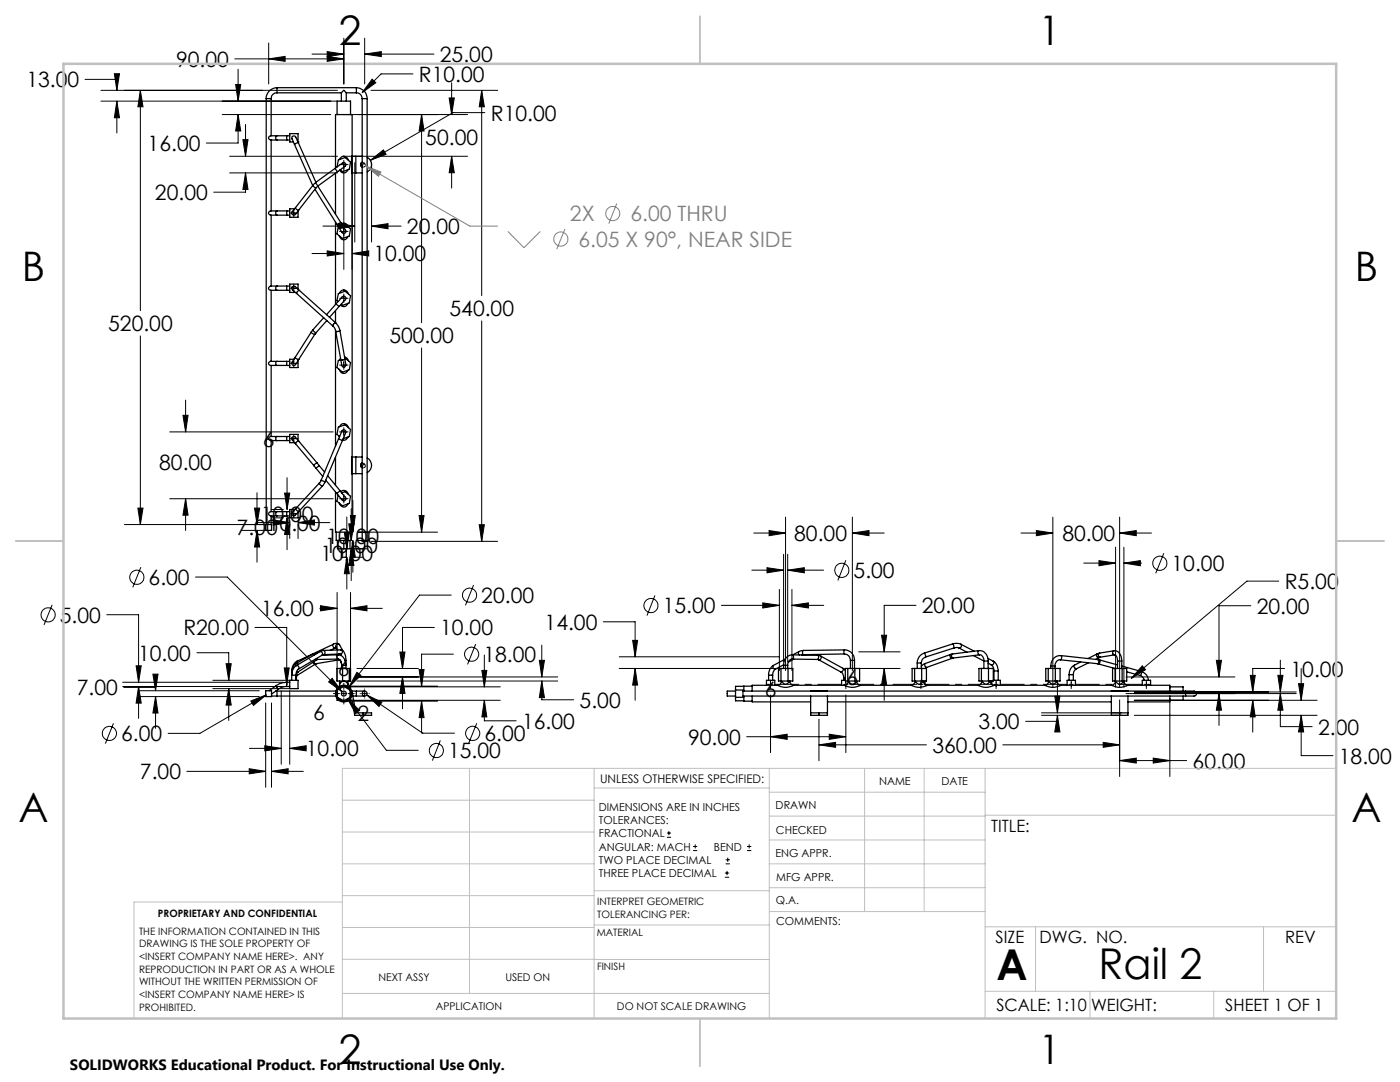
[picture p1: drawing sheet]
<svg xmlns="http://www.w3.org/2000/svg" width="279mm" height="216mm" viewBox="0 0 279 216" stroke-linecap="round" stroke-linejoin="round" font-family="sans-serif">
<g fill="none" stroke="#000" stroke-width=".25">
<path d="M53.1 19.7h1M53.1 19.7v85M54.1 19.7v7.4M55.3 18.5a1.14 1.14 0 0 0-1.2 1.2M55.3 17.5a2.16 2.16 0 0 0-2.2 2.2M55.3 17.5v1M55.3 17.5h15.8M55.3 18.5h12.8M68.1 18.5l.1-.1a.37 .37 0 0 1 .4-.3 .37 .37 0 0 1 .3 .2l.2 .2M68.1 18.5v1.7M69.1 18.5h2M69.1 18.5v1.7"/>
<path d="M71.1 18.5a1.14 1.14 0 0 1 1.2 1.2M71.1 17.5a2.21 2.21 0 0 1 2.2 2.2M71.1 17.5v1M72.3 19.7v88.3h1v-88.3M72.3 19.7h1M54.1 27.9v14.2M55.3 27.9h1.9M55.3 27.1h1.9M55.3 27.1h-1.3a.42 .42 0 0 0-.4 .4 .42 .42 0 0 0 .4 .4h1.3M55.3 27.1a.49 .49 0 0 0 0 .8M57.2 27.1v.8M57.2 27.1h.6"/>
<path d="M57.2 27.9h.6M58.3 27.7a.44 .44 0 0 1 .3-.6 .44 .44 0 0 1 .5 .5l.4 .9M58.3 27.7l.5 1.1M58.6 28.3h-.8v-1.6h1.7v1.6M58.8 28.8l3.6 8.2M59.5 28.3h.1M59.5 28.5h-.3l-.4 .3M59.5 28.5l3.5 7.9M62.5 36.9h-.1a.62 .62 0 0 0 .7 .5M62.5 36.9l-3.5 4.5M62.9 37.8l4.4 7.1M63 36.4l-.5 .5"/>
<path d="M63 36.4l.5 .7M63.1 37.4l-3.5 4.5M63.4 37.1l4.6 7.3M63.5 37.1l-.4 .3M66.9 33.6l1-.8a.67 .67 0 0 1 1.1-.1 .98 .98 0 0 1-.8 1l-.8 .6M66.9 33.6l.5 .7M66.9 33.6l-3.9 2.8M67 34.6v8.1M67.3 22.9h-.3v10.6M67.3 22.9h2.7M67.3 22.9v-2.7h2.7v2.7M67.3 33.3l.2-1.4 1.4-.5 1.1 .9-.3 1.5-1.3 .5-.5-.4"/>
<path d="M67.4 34.3l-3.9 2.8M67.7 31.8a.95 .95 0 0 1 1-.6 .95 .95 0 0 1 .9 .8M69.5 33.9a.87 .87 0 0 1-.8 .6 .87 .87 0 0 1-.9-.6M70 22.9h.3v83.3h-3.3v-8.1M71 31.2v3.3M72.3 31.2h-2.1v3.3h2.1M72.3 32.4l-.3 .4v.3l.3 .2M73.3 31.4a1.63 1.63 0 0 1 0 2.9M54 57.1a.41 .41 0 0 0-.4 .4 .41 .41 0 0 0 .4 .4h1.3M54 57.1h1.3M54.1 42.9v14.2M54.1 57.9v14.2"/>
<path d="M55.3 42.9h1.9M55.3 42.1h1.9M55.3 57.9h1.9M55.3 57.1h1.9M55.3 42.1h-1.3a.42 .42 0 0 0-.4 .4 .42 .42 0 0 0 .4 .4h1.3M55.3 42.1a.49 .49 0 0 0 0 .8M55.3 57.1a.49 .49 0 0 0 0 .8M57.2 42.1v.8M57.2 57.1v.8M57.2 42.1h.6M57.2 42.9h.6M57.2 57.1h.6"/>
<path d="M57.2 57.9h.6M58.8 41.7h-1v1.7h1.7v-1.3M59 41.4l-.5 .6a.49 .49 0 0 0-.1 .9 .49 .49 0 0 0 .8-.4l.4-.6M59 41.4a.56 .56 0 0 0 .6 .5M59.2 58.6l7.2 6.5M59.5 57.7v-1h-1.7v1.6h1.1M59.8 58l-.6-.6a.49 .49 0 0 0-.9-.2 .49 .49 0 0 0 .3 .8l.6 .6M59.8 58l-.5 .2-.1 .4M59.8 58l7.2 6.4M67 44.3v16.4M67.7 47a.92 .92 0 0 0 .8 .8 .92 .92 0 0 0 1-.6M67.7 58.5a.95 .95 0 0 1 1-.6 .95 .95 0 0 1 .9 .8"/>
<path d="M68 44.4l.7 1.1a.56 .56 0 0 1 .3 .6 .56 .56 0 0 1-.6 .5l-1.1-1.7M68 44.4l-.7 .5M68.2 44.7a.93 .93 0 0 1 1.4 .6M68.3 44.9l.6-.1 1.1 .9-.3 1.4-1.3 .5-1.2-.9 .3-1.5M54.1 72.9v14.2M55.3 72.9h1.9M55.3 72.1h1.9M55.3 72.1h-1.3a.41 .41 0 0 0-.4 .4 .41 .41 0 0 0 .4 .4h1.3M55.3 72.1a.46 .46 0 0 0 0 .8M57.2 72.1v.8M57.2 72.1h.6M57.2 72.9h.6"/>
<path d="M58.7 71.7h-.9v1.6h1.7v-1.3M58.9 71.3l-.4 .7a.46 .46 0 0 0-.2 .7 .46 .46 0 0 0 .7 0l.6-1M58.9 71.3l.2 .2 .5 .2M62.1 66.3l.2 .2 .5 .2M62.1 66.3l-3.2 5M62.4 65.9l-.3 .4M62.4 65.9l.6 .5M62.8 66.7l-3.2 5M63 66.4l-.2 .3M64.6 63.4l-2.2 2.5M65.2 64l-2.2 2.4M66.4 65.1l.4 .4 .2 .6"/>
<path d="M67 62v2.4M67 65.9v23.2M67 64.4l.6 .8 .2 .7M67 64.4l-.3 .2-.3 .5M67 66.1l1 5.7M67.1 60.6l.8-.9a.66 .66 0 0 1 1.1-.4 1.2 1.2 0 0 1-.6 1.1l-.7 .7M67.1 60.6l.6 .5M67.1 60.6l-1.9 2.2M67.5 60.2l-.3-.2 .3-1.4 1.4-.5 1.1 .9-.3 1.4-1.3 .5-.3-.2M67.7 73.7a.92 .92 0 0 0 .8 .8 .92 .92 0 0 0 1-.6M67.7 61.1l-1.9 2.2M67.8 65.9l-.4 .2h-.4"/>
<path d="M67.8 65.9l1 5.7M67.9 71.5l-.2 .3M68.8 71.2l.5 .3 .3 .5M68.8 71.4l1.2 1-.3 1.4-1.3 .5-1.2-1 .3-1.4 .5-.1M68.8 71.6l.2 .9a.48 .48 0 0 1-.3 .8 .48 .48 0 0 1-.5-.7l-.2-.8M68.8 71.6l-.4 .2h-.4M69.5 60.5a.84 .84 0 0 1-.7 .7 .84 .84 0 0 1-.8-.3M54.1 87.9v14.2M55.3 87.9h1.9M55.3 87.1h1.9M55.3 87.1h-1.3a.41 .41 0 0 0-.4 .4 .41 .41 0 0 0 .4 .4h1.3M55.3 87.1a.46 .46 0 0 0 0 .8"/>
<path d="M57.2 87.1v.8M57.2 87.1h.6M57.2 87.9h.6M59 88.5l3.7 4.5M59.5 87.8v-1.1h-1.7v1.6h1M59.6 88l-.5-.5a.46 .46 0 0 0-.7-.3 .46 .46 0 0 0 .1 .8l.5 .5M59.6 88l-.5 .3-.1 .2M59.6 88l3.7 4.4M62.7 93l.4 .5M63.1 93.5l1.3 1.6M63.3 92.4l.4 .5M63.3 92.4a.59 .59 0 0 0-.6 .6"/>
<path d="M63.7 92.9l-.6 .6M63.7 92.9l1.1 1.3M63.7 96.4a.66 .66 0 0 0 .7 .5M63.7 96.4l-4.6 5.1M64.1 95.8l-.4 .6M64.1 95.8l.8 .3M64.4 96.9l-4.7 5.1M64.9 96.1l-.5 .8M65 95.8l2.2 2.7M65.4 94.9l2.5 3M67 91.2v5.6M67.6 87.6l.3-.9a.91 .91 0 0 1 .9-.9 .65 .65 0 0 1 0 1l-.5 1.1"/>
<path d="M67.6 87.6l.7 .3M67.6 87.6l-3.5 8.2M67.7 87v.2M67.7 85.2a.95 .95 0 0 1 1-.7 .95 .95 0 0 1 .9 .8M67.8 87.1l-.6-.4 .3-1.5 1.4-.4 1.1 .9-.3 1.4-1.2 .5M67.9 97.9l.7 .9a.54 .54 0 0 1 .4 .7 .54 .54 0 0 1-.6 .4l-1.2-1.4M67.9 97.9l-.7 .6M68 98.1a.93 .93 0 0 1 1.6 .6M68.2 98.4l.7-.3 1.1 .9-.3 1.4-1.3 .5-1.2-.9 .3-1.2M68.3 87.9l-3.4 8.2M69.5 87.2l-.5 .6h-.6M71 91.2v3.3"/>
<path d="M72.3 91.2h-2.1v3.3h2.1M72.3 92.4l-.3 .3v.4l.3 .2M73.3 91.4a1.66 1.66 0 0 1 0 2.9M53 104.7h1.2v1.1h-1.2zM54.1 102.9v1.8M55.3 102.9h1.9M55.3 102.1h1.9M55.3 102.1h-1.3a.42 .42 0 0 0-.4 .4 .42 .42 0 0 0 .4 .4h1.3M55.3 102.1a.49 .49 0 0 0 0 .8M57.2 102.1v.8M57.2 102.1h.6M57.2 102.9h.6"/>
<path d="M58.8 101.7h-1v1.6h1.7v-1.1M59.1 101.5l-.6 .5a.46 .46 0 0 0-.1 .8 .46 .46 0 0 0 .7-.2l.6-.6M59.1 101.5a.6 .6 0 0 0 .6 .5M67.1 106.2v1.6h3v-1.6M67.3 107.8v1.7h2.6v-1.7M67.7 100.3a.92 .92 0 0 0 .8 .9 .92 .92 0 0 0 1-.7M68.1 109.5v1.7h1v-1.7M68.6 107.8v1.7M53 137.8h1.2v1.2h-1.2zM54.2 138.9h1.1M55 137.9h12M55 136.9l.5 .6"/>
<path d="M55 136.9l-1.3 .9M55.3 137.9v1M55.3 138.9h11.7M55.5 137.5l-1.3 1M57.2 137l-1.1 .2-.6 .3M57.2 136.1a3.9 3.9 0 0 0-2.2 .8M57.2 136.1v.9M57.2 136.1h.6M57.2 137h.6M57.8 135.7h1.7v1.7h-1.7zM58.2 133.9h.1M58.2 133.9v1.8"/>
<path d="M59.1 132.4a2.43 2.43 0 0 0-.9 2M59.1 134.7v1l.3-1M59.1 132.4l.4 .2M59.1 132.8a1.93 1.93 0 0 0-.8 1.9h.8M59.1 132.8a.42 .42 0 0 1 .5 .2 .42 .42 0 0 1-.1 .5M59.2 134l.3 .1M59.3 131.9a2.2 2.2 0 0 0-1.1 2M59.3 131.9l-.1 .5M59.4 134.7l-.3 .1M59.5 134.1l-.3 .5-.1 .7M59.5 133.5l-.3 .4-.1 .8M62.3 130.6l.4 .1"/>
<path d="M62.3 130.6l-3.2 1.8M62.5 132.2l.3 .3 .3-.1M62.7 130.5l-.4 .1M62.7 130.5l.2 .1M62.7 132v.3l.4 .1M62.9 131.6l.3 .1M63.1 132.4h.1M63.1 132.4l-3.7 2.3M63.1 131.4l.3 .2M63.2 131.7l-3.7 2.4M63.2 130.4l-.5 .1M63.4 131.6l-.2 .1"/>
<path d="M63.9 130a.43 .43 0 0 1 .4 .2 .43 .43 0 0 1 0 .5M63.9 130l-4.8 2.8M64.3 130.7l-4.8 2.8M64.5 129.8l-.6 .2M64.5 129.8a.43 .43 0 0 1 .4 .4 .43 .43 0 0 1-.4 .4M64.5 130.6l-.2 .1M66.5 128.6a.88 .88 0 0 1 1.3 .1M66.5 128.6a.46 .46 0 0 0 .4 .7M66.5 128.6l-7.2 3.3M66.9 129.3l-1 .5M67.1 129.2l-.2 .1M67.2 133.4h2.8v2.5h-2.8z"/>
<path d="M67.3 139.4v.3h.3M67.3 130.7h.1M67.3 137.7l1.3-.8 1.2 .8v1.4l-1.2 .7-1.3-.7zM67.4 131.5l.3 .2M67.5 130.6l.1 .1M67.5 130.6l-.2 .1M67.5 130.7a1.85 1.85 0 0 1 1.5 2.1h-.8M67.5 130.7a.44 .44 0 0 0-.3 .4 .44 .44 0 0 0 .4 .4M67.5 130.7h-3.2M67.6 131.5a.99 .99 0 0 1 .6 1.3M67.6 131.5l-4.2 .1M67.6 137.1h-.3v.3"/>
<path d="M67.7 130.5l-.2 .1M67.7 131.7l.4 .5 .1 .7M67.7 131.7l-4.6 .7M67.8 136.5l-.2 .6M67.8 136.5a.88 .88 0 0 1 .8-.6 .88 .88 0 0 1 .9 .6M67.8 128.7a.4 .4 0 0 0-.6-.2 .4 .4 0 0 0-.1 .6l.3 .6M67.8 135.9v.6M67.8 128.7l.6 1.1M67.8 130.5l.2 .3v-.1M67.9 130.5l.2 .3M67.9 129.7a1.63 1.63 0 0 1 1.1 1.9v.2M67.9 129.7a.41 .41 0 0 1 .4 .4 .41 .41 0 0 1-.3 .4l-3.5 .1"/>
<path d="M67.9 129.7l-3.4 .1M68.2 132.8v.6M68.4 133.4v2.5M68.9 131.8h.1M69 131.8v1.6M69.3 139.9l1-.2 .5 3h1.7M69.5 136.5l.2 .6M69.5 135.9v.6M69.6 137.1h.4v.3M69.7 137.2h.1M69.7 133.4v2.5M70.2 137.9l.8 4.3h1.5"/>
<path d="M70.2 137.9h.9M70.4 138.9h.7M71.1 137.9h1.7M71.1 138.9h1.7M71.1 137.9v1M146.8 137.9h-1.7v1h1.7M146.8 139.1h1.6M146.8 137.7h1.6M148.4 138.9v1h1.7M148.4 136.9h-1.6v2.9h1.6M150.1 138.9v1.2h11.7M150.1 136.9h-1.7v1"/>
<path d="M153 136.7v-1h1.6v1M153.4 134.7h.8M153.4 134.7v1M154.2 134.7v1M154.3 132.8a2.14 2.14 0 0 0-.9 1.9M154.3 132.8a.47 .47 0 0 0 0 .5 .47 .47 0 0 0 .5 .2M154.8 133.5l-.5 .6-.1 .6M155.1 136.7a.84 .84 0 0 0 .9-.8 .86 .86 0 0 0 .8 .6 .86 .86 0 0 0 .8-.6l.3 .7 .6 .1M155.4 133.4h2.8v2.5h-2.8zM155.9 133.4v2.5M156.4 132.8h.8M156.4 132.8v.6"/>
<path d="M156.4 132.6l-1.6 .9M156.7 131.5l-2.4 1.3M157.2 132.8v.6M157.3 133.4v2.5M158.1 131.5a1.07 1.07 0 0 0-.9 1.3M158.1 131.5l5 .1M158.1 130.7a1.89 1.89 0 0 0-1.7 2.1M158.1 130.7a.47 .47 0 0 1 .3 .4 .47 .47 0 0 1-.3 .4M158.1 130.7h5M158.4 131.5l-1.1 .6M158.5 136.7a3.5 3.5 0 0 1-3.3 0h-5.1v1.2M158.5 136.7h10"/>
<path d="M159.4 130l-.1 .4 .3 .3M159.4 130l-1.2 .7M160.3 129.8l-.9 .2M160.3 129.8a.65 .65 0 0 0 0 .8M160.3 130.6l-.4 .1M161.8 138.9v3.8h1.6M161.8 137.9h3.3M163.1 131.6l.3 .1M163.1 130.7l.7 .2M163.1 130.7a.48 .48 0 0 1 0 .9M163.4 131.7l4.4 2.4M163.8 130.9a.46 .46 0 0 1 0 .5 .46 .46 0 0 1-.4 .3"/>
<path d="M163.8 130.9l4.4 2.4M165.1 138.9v3.8h-1.7M167.8 134.1l.4 .3 .2 .9M168.2 133.3l.5 .5M168.2 133.3a.47 .47 0 0 1-.4 .8M168.4 135.3h.3M168.4 135.3v.4M168.5 136.7a.9 .9 0 0 0 .8-.8 .86 .86 0 0 0 .8 .6 .86 .86 0 0 0 .9-.6l.3 .7 .5 .1M168.5 136.7a3.5 3.5 0 0 0 3.3 0M168.5 130.5h.1M168.6 130.5a1.27 1.27 0 0 1 1.1 1.3M168.6 129.7a1.97 1.97 0 0 1 1.9 2.1"/>
<path d="M168.6 129.7l-.2 .2 .1 .6M168.6 129.7l-8.3 .1M168.6 130.5l-8.3 .1M168.7 135.7h-.7v1M168.7 133.4h2.9v2.5h-2.9zM169.2 133.4v2.5M169.7 131.8h.8M169.7 131.8v1.6M170.5 131.8v1.6M170.6 133.4v2.5M171.8 136.7h10M181.8 136.7a.9 .9 0 0 0 .8-.8 .86 .86 0 0 0 .9 .6 .86 .86 0 0 0 .8-.6l.2 .5 .6 .3"/>
<path d="M181.8 136.7a3.5 3.5 0 0 0 3.3 0M182 133.4h2.9v2.5h-2.9zM182.5 133.4v2.5M183.1 132.3h.8M183.1 132.3v1.1M183.9 132.3v1.1M183.9 133.4v2.5M184.5 130.3a2 2 0 0 0-1.4 2M184.5 130.3l.2 .8M184.6 135.9v.7M184.6 132.4l-.7 .6M184.6 132.4a.51 .51 0 0 0 .3 .8"/>
<path d="M184.7 131.1l-.5 .4-.3 .8M184.9 133.2l-.3 .2M185.1 136.7h10M189.7 130.6a.52 .52 0 0 0 .3 .8M189.7 130.6l-5.1 1.8M190 131.4l-5.1 1.8M190.1 130.5l-.4 .1M190.1 130.5a.45 .45 0 0 0-.2 .4 .45 .45 0 0 0 .3 .4M190.1 128.5l1-.1 .7 .2M190.1 128.5l.3 .8M190.1 128.5l-5.6 1.8M190.2 131.3l-.2 .1"/>
<path d="M190.4 129.3l.6-.1 .4 .1M190.4 129.3l-5.7 1.8M191.4 129.3l1.6 .8M191.8 128.6a.45 .45 0 0 1 0 .5 .45 .45 0 0 1-.4 .2M191.8 128.6l2.6 1.3M194.3 130.8l2.1 1.1M195.1 136.7a.9 .9 0 0 0 .9-.8 .86 .86 0 0 0 .8 .6 .86 .86 0 0 0 .8-.6l.2 .5 .3 .3h.4M195.1 136.7a3.5 3.5 0 0 0 3.4 0M195.4 129.8a1.88 1.88 0 0 1 1.8 2.1M195.4 129.8a.48 .48 0 0 0-.2 .5 .48 .48 0 0 0 .3 .4M195.4 133.4h2.8v2.5h-2.8zM195.4 129.8l-5.3 .7"/>
<path d="M195.5 130.7a.99 .99 0 0 1 .9 1.2M195.5 130.7l-5.3 .6M195.9 133.4v2.5M196.4 131.9h.8M196.4 131.9v1.5M197.2 131.4l1 .5M197.2 131.9v1.5M197.2 132.3l.6 .4M197.3 133.4v2.5M197.8 132.7a1.33 1.33 0 0 1 .6 1.2M197.9 135.9v.7M198.2 131.9a2.17 2.17 0 0 1 1 2"/>
<path d="M198.2 131.9a.44 .44 0 0 1 .1 .6 .44 .44 0 0 1-.5 .2M198.2 135.7h1.4v1M198.4 133.9h.8M198.4 133.9v1.8M198.5 136.7h10M199.2 133.9v1.8M208.5 136.7a3.5 3.5 0 0 0 3.3 0M208.7 133.4h2.9v2.5h-2.9zM209.2 133.4v2.5M209.3 135.9a.84 .84 0 0 1-.8 .8M209.3 135.9a.86 .86 0 0 0 .8 .6 .86 .86 0 0 0 .9-.6l.1 .5 .3 .3h.4M209.7 132.9h.8"/>
<path d="M209.7 132.9v.5M210.5 132.9v.5M210.6 133.4v2.5M211.6 131.7a1.09 1.09 0 0 0-1.1 1.2M211.6 131.7l7.4 .7M211.7 130.8a1.96 1.96 0 0 0-2 2.1M211.7 130.8a.53 .53 0 0 1-.1 .9M211.7 130.8l7.4 .8M211.8 136.7h10M213 136.7v-1h1.6v1M213.4 134.6h.8M213.4 134.6v1.1"/>
<path d="M214.2 134.6v1.1M214.5 132.7a2.02 2.02 0 0 0-1.1 1.9M214.5 132.7a.46 .46 0 0 0 .3 .8M214.8 133.5l-.4 .3-.2 .8M215.7 132.1l-1.2 .6M217.2 132.3l-2.4 1.2M218.9 130.5a.52 .52 0 0 0 .4 .8M218.9 130.5l-1.8 .9M219 132.4l.3 .1M219.1 131.6l.4 .1M219.1 131.6a.48 .48 0 0 1-.1 .8M219.3 132.5l3.2 .9v2.5"/>
<path d="M219.3 131.3l-.6 .3M219.5 130.3l-.6 .2M219.5 130.3a.43 .43 0 0 0-.3 .5 .43 .43 0 0 0 .4 .3M219.5 131.7l.1 .2-.1 .4-.2 .2M219.5 131.7l3.5 1M219.6 131.1l-.3 .2M221.8 136.7a.9 .9 0 0 0 .8-.8 .86 .86 0 0 0 .9 .6 .86 .86 0 0 0 .8-.6 .83 .83 0 0 0 .8 .8M221.8 138.9v3.8h1.6M221.8 136.7a3.5 3.5 0 0 0 3.3 0h8.4v.4M221.8 137.9h3.3M222 133.4h2.9v2.5h-2.9zM222.3 129.9a1.69 1.69 0 0 1 1.6 2"/>
<path d="M222.3 129.9a.42 .42 0 0 0-.3 .4 .42 .42 0 0 0 .5 .4M222.3 129.9l-2.8 .4M222.5 130.7a1.1 1.1 0 0 1 .5 1.2M222.5 130.7l-2.9 .4M223 131.9h.9M223 131.9v1.5M223.9 131.9v1.5M223.9 132.9l3.9 1.1M223.9 133.4v2.5M224.9 134.1l2.6 .7M225.1 138.9v3.8h-1.7M227.5 134.8l.7 .5 .2 .4"/>
<path d="M227.8 134a1.96 1.96 0 0 1 1.4 1.7M227.8 134a.66 .66 0 0 1-.3 .8M228 136.7v-1h1.6v1M233.5 139.7v.4h-8.4M233.5 138.9v.8M233.5 137.1v.8M233.5 137.1h2.6v.8M236.1 138.9v.8h-2.6M236.6 137.9h1.2a.59 .59 0 0 1 .8 .1 .59 .59 0 0 1-.1 .8l-1.9 .1M236.6 137.9h-88.3v1h88.3M236.6 137.9v1M72.5 142.2h1.7v.5h-1.7"/>
<path d="M72.5 142.2v.5M161.8 142.2h1.6M163.4 142.2h1.7M163.4 142.2v.5M165.1 140.1h56.7M221.8 142.2h1.6M223.4 142.2h1.7M223.4 142.2v.5"/>
<circle cx="68.6" cy="138.4" r="1.5"/>
<circle cx="68.6" cy="138.4" r="1.67"/>
<circle cx="68.6" cy="138.4" r=".49"/>
<circle cx="72.8" cy="138.4" r=".49"/>
</g>
<g fill="none" stroke="#000" stroke-width=".2">
<path d="M17 15.8h6.3v2.2M20.1 18h47.2M22.8 14.7h1l-.5 3.3zM28 18l.5 3.3h-1zM28 18v44M46.8 11.7h21.8M47 16.9h1l-.5 3.3zM47.5 13.8v6.4M53.6 11.7l3.3-.4v.9zM53.6 8.6v8.2M62.3 10.8h6.3M65.3 11.3l3.3 .4-3.3 .5z"/>
<path d="M65.3 10.3l3.3 .5-3.3 .5zM68.6 7.6v9.2M72.8 10.8l3.3-.5v1zM72.8 7.6v9.2M72.8 10.8h13.8M74 18h25.3M74.3 15.8l.7 .7-2.7 2zM82.4 14.7h-6.3l-3.8 3.8M89.6 19.5h1.1l-.6 3.4zM90.1 16.5v6.4M96.1 18l.6 3.3h-1.1zM96.1 18v41"/>
<path d="M20.1 20.2h47.2M23.3 20.2l.5 3.3h-1zM23.3 20.2v6.3M44.3 22.9h21.7M45.8 31.2h21.5M45.8 34.5h21.5M47.5 22.9l.5 3.2h-1zM47.5 22.9v5.6h-6.3M48.5 27.9h1l-.5 3.3zM49 34.5l.5 3.3h-1zM49 34.5v3.8h-6.3M49 24.8v6.4"/>
<path d="M67.8 32.8h1.7M68.4 22.9h24.9M68.4 31.2h24.9M68.6 32v21.8M70.3 32.5v21.3M70.8 32.5v15.8M72.5 32.3l-.4 .2-.1 .3M73 32.8l-.3 .5h-.2M73.9 32l2.6-2.1 .5 .9zM74.2 32.5v15.8M84.1 22.9l.5 3.2h-1zM84.1 22.9v41.5"/>
<path d="M90.1 31.2l.6 3.3h-1.1zM90.1 31.2v6.3M96.8 22.5h-6.4l-16.5 9.5M57.8 57.5h1.7M57.8 42.5h1.7M58.6 41.7v1.7M58.6 56.7v1.6M62.3 50.6h6.3M64.5 45.1h6.3M65.3 50.1l3.3 .5-3.3 .5zM67.5 44.6l3.3 .5-3.3 .5zM67.8 59.5h1.7"/>
<path d="M67.8 46.2h1.7M68.6 58.7v1.7M70.3 50.6l3.3-.5v1zM70.3 50.6h3M74.2 45.1l3.2-.5v1zM74.2 45.1h5.8M28 67v37.7M37 79.8v6.4M57.8 72.5h1.7M58.6 71.7v1.6M67.8 72.8h1.7M68.6 72v1.7"/>
<path d="M84.1 69.4v36.8M96.1 64v44M33.9 99.5h32.6M33.9 86.2h32.6M36.5 82.9h1l-.5 3.3zM37 99.5l.5 3.3h-1zM37 99.5v6.4M51.3 98.3v6.4M56.8 98.4h1l-.5 3.3zM57.3 95.3v6.4M57.8 87.5h1.7M58.6 86.7v1.6"/>
<path d="M67.8 99.5h1.7M67.8 86.2h1.7M68.6 85.3v1.7M68.6 98.7v1.7M70.4 99.8v6.4M72.5 92.4l-.4 .1-.1 .4M73 92.9l-.3 .4h-.2M24.8 104.7h28.1M27.5 101.4h1l-.5 3.3zM28.1 113.2l-1.6 4M39 115.1h6.4l22.9 22.9M48.1 105.8h4.8"/>
<path d="M50.8 101.4h1l-.5 3.3zM51.3 105.8l.5 3.3h-1zM51.3 105.8v6.4M51.5 104.3h6.3M54.1 101.7h2.5M54.1 103.3h2.5M54.5 103.8l3.3 .5-3.3 .5zM57.3 103.3l.5 3.3h-1zM57.3 103.3v6.4M57.8 102.5h1.7M57.8 104.6v2.9M58.6 101.7v1.7"/>
<path d="M59.5 104.3l3.3-.5v1zM59.5 104.6v2.9M59.5 104.3h6.3M67.3 118.2v17.6M68.7 106.2h1l-.5 3.3zM69.2 111.2l.5 3.3h-1zM69.2 103.2v6.3M69.2 111.2v6.3M69.6 104.5h1l-.5 3.3zM69.9 102.9h1l-.5 3.3zM70 118.2v17.6M70.1 109.5l.5 3.3h-1z"/>
<path d="M70.1 101.5v6.3M70.1 109.5v6.4M70.4 109.5h2.9M70.4 111.2h2M70.4 107.8l.5 3.4h-1zM70.4 107.8v6.4M71.1 107.8h2.5M71.4 106.2h15.9M74 108h25.3M83.6 102.9h1l-.5 3.3zM90.1 118.7h-6.4l-14.1 18.4M94.5 116.7l-1.6 4.1"/>
<path d="M95.6 104.7h1.1l-.6 3.3zM130.7 118.8l-1.6 4M150 113.8h6.4M150.4 106.4h6.4M153.1 113.3l3.3 .5-3.3 .5zM153.5 105.9l3.3 .5-3.3 .5zM155.5 117.6v16.2M156.4 110.6v21.5M156.8 103.2v30.6M157.2 113.8l3.3-.5v1zM157.2 110.6v21.5M157.2 113.8h7.2"/>
<path d="M158 117.6v16.2M168.8 111.8l-1.6 4M170.1 106.4l3.3-.5v1zM170.1 106.4h6.4M170.1 103.2v30.6M203.8 106.4h6.3M206.8 105.9l3.3 .5-3.3 .5zM210.1 103.2v33.9M216.3 112.4h6.3M219.3 111.9l3.3 .5-3.3 .5zM222.6 109.2v27.9M223.4 106.4l3.4-.5v1z"/>
<path d="M223.4 103.2v33.9M223.4 106.4h6.4M224.3 112.4l3.3-.5v1zM224.3 109.2v27.9M224.3 112.4h3.5M232.3 110.4l-1.7 4M255.2 116h-6.4l-23 19.4M10.4 120.7l-1.6 4M21.3 122.7h6.4v13.4M24.5 137h32.1M24.5 136.1h32.1M24.7 137.2h6.3v.6"/>
<path d="M27.2 132.9h1l-.5 3.2zM27.7 137l.5 3.3h-1zM27.7 137v6.3M27.9 139h23.9M27.9 137.8h23.9M30.5 134.5h1l-.5 3.3zM31 139l.5 3.3h-1zM31 139v6.3M39.3 130.2h6.3v5.5M42.5 137.4h15.7M42.5 135.7h15.7M45.1 132.4h1l-.5 3.3z"/>
<path d="M45.6 137.4l.5 3.3h-1zM45.6 137.4v6.4M50.1 139.9l3.1-1.3-2.6 2.2zM50.9 125.2h6.3v11.4M53.2 138.6l-13.3 7.7h-6.4M56.1 137.8v14.7M56.7 133.3h1l-.5 3.3zM57.8 137.8v14.7M63.8 121.4h3.5M64 120.9l3.3 .5-3.3 .5zM65.6 136.1l.7-.7 2 2.6zM66.5 138.4h1.3"/>
<path d="M68.2 138.4h.8M68.5 139.7h31.3M68.5 137.1h31.3M68.6 136.3v1.2M68.6 138v.8M68.6 139.2v1.3M69.4 139.4l2.4 2.3-.9 .6zM69.4 139.4l7.7 10.3h6.4M69.5 138.4h1.2M69.9 139.9h17.4M69.9 136.9h17.4M70 121.4l3.2-.5v1z"/>
<path d="M70 121.4h6.3M71.2 134.2l.8 .6-2.4 2.3zM71.2 135.1h40.1M71.2 133.4h12.3M71.2 135.9h40.1M71.9 138.4h.1M72.4 138.4h.8M72.8 137.5h.1M72.8 138v.8M72.8 139.2v.1M73.2 138.7l3 1.4-.6 .9zM73.2 138.7l11.1 7.6h6.4"/>
<path d="M73.6 138.4h.1M79.8 130.1h1l-.5 3.3zM80.3 135.1l.5 3.3h-1zM80.3 135.1v6.3M83.6 133.6h1l-.5 3.3zM84.1 139.9l.5 3.3h-1zM84.1 139.9v6.4M86.7 125.2h-6.4v8.2M90.5 130.5h-6.4v6.4M94.9 128.5l-1.6 4.1M96.2 133.8h1l-.5 3.3zM96.7 139.7l.5 3.4h-1z"/>
<path d="M96.7 139.7v4.1h6.3M96.7 130.7v6.4M107.6 131.8h1.1l-.6 3.3zM108.1 135.9l.6 3.3h-1.1zM108.1 135.9v3.7h6.4M108.1 128.7v6.4M120.4 124.1h6.4v7M123.6 133.4h31.9M123.6 131.1h31.9M126.3 127.8h.9l-.4 3.3zM126.8 133.4l.4 3.3h-.9zM126.8 133.4v6.3"/>
<path d="M144 120.8h11.5M152.2 120.3l3.3 .5-3.3 .5zM153 136.6h1.2M153.8 138.7v11.5M153.8 135.7v1.7M158 120.8l3.3-.5v1zM158 120.8h6.4M168.4 136.6h.8M168.8 135.7v1.7M168.8 138.7v11.5M171.4 133.4h8.2M171.4 130.1h8.2"/>
<path d="M175.9 126.8h1.1l-.5 3.3zM176.5 133.4l.5 3.3h-1.1zM176.5 133.4v6.3M182.8 120.8h-6.3v9.3M183.4 136.6h.8M183.8 135.7v1.7M198.4 136.6h.8M198.8 135.7v1.7M210.5 138.9h1l-.5 3.3zM211 135.9v6.3M213.4 136.6h.8M213.8 135.7v1.7"/>
<path d="M223.4 139.7v15.2M224.7 138.4h34M224.7 135.1h21.8M226.4 139.7h36.5M226.4 138.1h32.3M228 132.9l.6 .7-2.8 1.8zM228.4 136.6h1.2M228.8 135.7v1.7M233.5 139.7v15.2M242.7 131.8h1.1l-.5 3.3zM243.3 138.4l.5 3.3h-1.1zM243.3 138.4v6.3"/>
<path d="M249.5 134.8h1l-.5 3.3zM249.6 120.9h-6.3v14.2M250 139.7l.5 3.4h-1zM250 139.7v6.4M255 134.8h1l-.5 3.3zM255.5 138.4l.5 3.3h-1zM255.5 138.4v6.6h6.4M255.5 131.7v6.4M256.4 133.4h-6.4v4.7M259.2 136.4h1l-.5 3.3zM259.7 133.4v6.3M22.6 144.3l-1.6 4.1"/>
<path d="M37.3 153.9h15.7M49.7 153.4l3.3 .5-3.3 .5zM49.8 149.3h6.3M52.8 148.8l3.3 .5-3.3 .5zM53 140.3v16.8M54.2 153.9l3.3-.5v1zM54.2 140.3v16.8M54.2 153.9h6.3M57.8 149.3l3.3-.5v1zM57.8 149.3h2.1M87.9 147.7l-1.6 4.1M95.1 144.3l-1.6 4"/>
<path d="M149 147h19.8M153.8 147l3.3-.5v1zM163.4 148.6l3.4-.5v1zM163.4 143.5v8.3M163.4 148.6h21.5M165.5 146.5l3.3 .5-3.3 .5zM200.1 148.6h23.3M207.9 142.2h15.9M207.9 142.7h15.9M211 142.7l.5 3.4h-1zM211 142.7v1.2h-6.3M220.2 148.1l3.2 .5-3.2 .5z"/>
<path d="M223.4 151.8l3.4-.5v1zM223.4 151.8h13.4M226.4 142.7h36.5M230.2 151.3l3.3 .5-3.3 .5zM259.7 142.7l.5 3.4h-1zM259.7 142.7v8.1h6.3M133.1 167.1h.8M133.1 166.2h.8M133.5 165.8v.9M138.3 169.7h.8M138.3 168.9h.8M138.7 168.5v.8"/>
<path d="M144.7 175h.8M144.7 174.2h.8M144.8 172.4h.9M144.8 171.6h.9M145.1 173.8v.8M145.2 171.1v.9M149.1 169.7h.8M149.1 168.9h.8M149.5 168.5v.8"/>
<circle cx="27.3" cy="115.2" r="1.41"/>
<circle cx="93.7" cy="118.8" r="1.4"/>
<circle cx="168" cy="113.8" r="1.41"/>
<circle cx="231.5" cy="112.4" r="1.41"/>
<circle cx="9.6" cy="122.7" r="1.41"/>
<circle cx="94.1" cy="130.5" r="1.41"/>
<circle cx="129.9" cy="120.8" r="1.4"/>
<circle cx="21.8" cy="146.3" r="1.41"/>
<circle cx="87.1" cy="149.8" r="1.41"/>
<circle cx="94.3" cy="146.3" r="1.41"/>
</g>
<g fill="none" stroke="#808080" stroke-width=".2">
<path d="M72.9 33.1l3.1 1.2-.5 .9zM72.9 33.1l20.9 12h5.5M101.4 46.2l3.2 3.2 3.2-3.2M112.7 45.7l-1.6 4M123.1 40.6l-1.6 4"/>
<circle cx="111.9" cy="47.7" r="1.41"/>
<circle cx="122.3" cy="42.6" r="1.42"/>
</g>
<path d="M154.7 136.6h13.3M169.7 136.6h13.3M184.7 136.6h13.3M199.7 136.6h13.3M214.7 136.6h13.3" fill="none" stroke="#000" stroke-width=".2" stroke-dasharray="15.2 1.3 1.3 1.3" stroke-dashoffset="10.5"/>
<g fill="none" stroke="#c0c0c0" stroke-width=".2">
<path d="M68.3 159.7h50.3M93.7 153.3v44.9M118.6 153.3v49.9M118.6 157.2h34.9M153.5 153.3v49.9M153.5 158.1h43.1M172.5 153.3v28.6M184.4 153.3v28.6M196.6 153.3v49.9M266.7 153.3h-198.4v49.9M68.3 178.7h50.3M68.3 172.4h50.3"/>
<path d="M68.3 166h50.3M68.3 180h-41.6v23.2M118.6 177.7h35M153.5 167.6h43.1M153.5 162.8h43.1M153.5 172.4h43.1M153.5 177.1h43.1M196.6 162.7h70.1M68.3 198.2h85.2M68.3 191.4l85.2 .1M68.3 185.1h50.3M118.6 184.6h35"/>
<path d="M153.6 181.9h43M196.6 197.8h70.1M196.6 184.9h70.1M206.7 184.9v12.9M217.5 197.8v5.4M242.2 197.8v5.4M252.2 184.9v12.9"/>
</g>
<path d="M139.7 3.2v9.5M3.1 107.9h9.6M266.7 107.9h9.5M139.7 203.2v9.6" fill="none" stroke="#c0c0c0" stroke-width=".25"/>
<path d="M12.7 12.7h254v190.5h-254z" fill="none" stroke="#c0c0c0" stroke-width=".5"/>
<g fill="#000">
<path d="M72 32.8l.1 .4 .4 .1v-.5zM72.5 32.3v.5h.5l-.3-.4zM72 92.9l.1 .3 .4 .1v-.4zM72.5 92.4v.5h.5l-.3-.5z"/>
<path d="M71.2 134.2l-1.6 2.9 2.4-2.3zM84.1 139.9l.5 3.3h-1zM83.6 133.6h1l-.5 3.3zM69.4 139.4l1.5 2.9 .9-.6zM96.7 139.7l.5 3.4h-1zM96.2 133.8h1l-.5 3.3zM70 121.4l3.2-.5v1zM64 120.9l3.3 .5-3.3 .5zM80.3 135.1l.5 3.3h-1zM79.8 130.1h1l-.5 3.3zM107.6 131.8h1.1l-.6 3.3zM108.1 135.9l.6 3.3h-1.1zM45.6 137.4l.5 3.3h-1zM45.1 132.4h1l-.5 3.3zM73.2 138.7l2.4 2.3 .6-.9zM50.1 139.9l.5 .9 2.6-2.2zM52.8 148.8l3.3 .5-3.3 .5zM57.8 149.3l3.3-.5v1zM56.7 133.3l.5 3.3 .5-3.3zM27.7 137l.5 3.3h-1zM27.2 132.9h1l-.5 3.2zM49.7 153.4l3.3 .5-3.3 .5zM54.2 153.9l3.3-.5v1zM31 139l.5 3.3h-1zM30.5 134.5h1l-.5 3.3zM66.3 135.4l-.7 .7 2.7 1.9zM224.3 112.4l3.3-.5v1zM219.3 111.9l3.3 .5-3.3 .5zM230.2 151.3l3.3 .5-3.3 .5zM223.4 151.8l3.4-.5v1zM243.3 138.4l.5 3.3h-1.1zM242.7 131.8h1.1l-.5 3.3zM223.4 106.4l3.4-.5v1zM206.8 105.9l3.3 .5-3.3 .5zM228 132.9l-2.2 2.5 2.8-1.8zM250 139.7l.5 3.4h-1zM249.5 134.8h1l-.5 3.3zM255.5 138.4l.5 3.3h-1zM255 134.8h1l-.5 3.3zM210.5 138.9h1l-.5 3.3zM211 142.7l.5 3.4h-1zM259.2 136.4h1l-.5 3.3zM259.7 142.7l.5 3.4h-1zM220.2 148.1l3.2 .5-3.2 .5zM163.4 148.6l3.4-.5v1zM152.2 120.3l3.3 .5-3.3 .5zM158 120.8l3.3-.5v1zM153.5 105.9l3.3 .5-3.3 .5zM170.1 106.4l3.3-.5v1zM153.1 113.3l3.3 .5-3.3 .5zM157.2 113.8l3.3-.5v1zM126.8 133.4l.4 3.3h-.9zM126.3 127.8h.9l-.4 3.3zM176.5 133.4l.5 3.3h-1.1zM175.9 126.8h1.1l-.5 3.3zM153.8 147l3.3-.5v1zM165.5 146.5l3.3 .5-3.3 .5zM84.1 22.9l.5 3.2h-1zM83.6 102.9h1l-.5 3.3zM69.9 102.9h1l-.5 3.3zM70.4 107.8l.5 3.4h-1zM69.6 104.5h1l-.5 3.3zM70.1 109.5l.5 3.3h-1zM47.5 22.9l.5 3.2h-1zM47 16.9h1l-.5 3.3zM90.1 31.2l.6 3.3h-1.1zM89.6 19.5h1.1l-.6 3.4zM70.3 50.6l3.3-.5v1zM65.3 50.1l3.3 .5-3.3 .5zM74.2 45.1l3.2-.5v1zM67.5 44.6l3.3 .5-3.3 .5zM48.5 27.9h1l-.5 3.3zM49 34.5l.5 3.3h-1zM73.9 32l3.1-1.2-.5-.9zM36.5 82.9h1l-.5 3.3zM37 99.5l.5 3.3h-1zM54.5 103.8l3.3 .5-3.3 .5zM59.5 104.3l3.3-.5v1zM56.8 98.4h1l-.5 3.3zM57.3 103.3l.5 3.3h-1zM96.1 18l.6 3.3h-1.1zM95.6 104.7h1.1l-.6 3.3zM28 18l.5 3.3h-1zM27.5 101.4h1l-.5 3.3zM65.3 11.3l3.3 .4-3.3 .5zM53.6 11.7l3.3-.4v.9zM65.3 10.3l3.3 .5-3.3 .5zM72.8 10.8l3.3-.5v1zM23.3 20.2l.5 3.3h-1zM22.8 14.7h1l-.5 3.3zM74.3 15.8l-2 2.7 2.7-2zM50.8 101.4h1l-.5 3.3zM51.3 105.8l.5 3.3h-1zM68.7 106.2h1l-.5 3.3zM69.2 111.2l.5 3.3h-1z"/>
</g>
<path d="M72.9 33.1l3.1 1.2-.5 .9z" fill="#808080"/>
<g font-size="8.5">
<text x="198.9" y="195.5">A</text>
<text x="219.2" y="195.4">Rail 2</text>
</g>
<g font-size="8.1">
<text x="67.6" y="8.9">2</text>
<text x="207.3" y="8.9">1</text>
<text x="4.4" y="56.2">B</text>
<text x="270.4" y="56.2">B</text>
<text x="3.7" y="164.1">A</text>
<text x="269.7" y="164.1">A</text>
<text x="67.6" y="212.4">2</text>
<text x="207.3" y="212.4">1</text>
</g>
<g font-size="4.2">
<text x="5.3" y="17.4">13.00</text>
<text x="35.2" y="13.3">90.00</text>
<text x="83.6" y="16.3">R10.00</text>
<text x="87.8" y="12.4">25.00</text>
<text x="84.9" y="29">50.00</text>
<text x="98" y="24.1">R10.00</text>
<text x="29.5" y="30.1">16.00</text>
<text x="30.9" y="39.9">20.00</text>
<text x="81.2" y="46.7">20.00</text>
<text x="74.5" y="52.2">10.00</text>
<text x="89.7" y="63.1">540.00</text>
<text x="21.6" y="66.1">520.00</text>
<text x="77.7" y="68.5">500.00</text>
<text x="52.5" y="89.1">6</text>
<text x="31.8" y="93.7">80.00</text>
<text x="47.2" y="106.8">7.00</text>
<text x="52" y="104.1">10.00</text>
<text x="53.5" y="105.9">10.00</text>
<text x="158.5" y="108">80.00</text>
<text x="212" y="108">80.00</text>
<text x="64" y="111.9">10.00</text>
<text x="64.9" y="110.3">10.00</text>
<text x="65.2" y="108.6">10.00</text>
<text x="233.8" y="113.9">10.00</text>
<text x="29.7" y="116.7">6.00</text>
<text x="170.4" y="115.3">5.00</text>
<text x="256.4" y="117.6">R5.00</text>
<text x="11.9" y="124.2">5.00</text>
<text x="52.1" y="123">16.00</text>
<text x="96.1" y="120.3">20.00</text>
<text x="108.7" y="125.7">14.00</text>
<text x="132.3" y="122.4">15.00</text>
<text x="184" y="122.4">20.00</text>
<text x="250.8" y="122.4">20.00</text>
<text x="27.6" y="131.8">10.00</text>
<text x="36.6" y="126.8">R20.00</text>
<text x="87.9" y="126.8">10.00</text>
<text x="67.4" y="135">6</text>
<text x="96.5" y="132.1">18.00</text>
<text x="169" y="136.7">6</text>
<text x="257.6" y="135">10.00</text>
<text x="15.3" y="138.7">7.00</text>
<text x="62.5" y="143.7">6</text>
<text x="71.3" y="143.8">2</text>
<text x="115.7" y="141.2">5.00</text>
<text x="152.6" y="139">6</text>
<text x="24.2" y="147.9">6.00</text>
<text x="96.7" y="147.9">6.00</text>
<text x="104.2" y="145.4">16.00</text>
<text x="137.3" y="148.6">90.00</text>
<text x="195.3" y="145.5">3.00</text>
<text x="263.1" y="146.6">2.00</text>
<text x="27.9" y="155.5">7.00</text>
<text x="61" y="150.9">10.00</text>
<text x="89.4" y="151.3">15.00</text>
<text x="186.1" y="150.2">360.00</text>
<text x="238" y="153.4">60.00</text>
<text x="267.2" y="152.4">18.00</text>
</g>
<g font-size="4.2" fill="#808080">
<text x="113.7" y="44.1">2X</text>
<text x="125.8" y="44.1">6.00 THRU</text>
<text x="115.4" y="49.2">6.05 X 90°, NEAR SIDE</text>
</g>
<g font-size="3.4">
<text x="197.8" y="166">TITLE:</text>
<text x="198.7" y="188.1">SIZE</text>
<text x="207.5" y="188.1">DWG. NO.</text>
<text x="256.5" y="188.2">REV</text>
<text x="198.8" y="201.7">SCALE: 1:10</text>
<text x="217.7" y="201.8">WEIGHT:</text>
<text x="244.5" y="201.7">SHEET 1 OF 1</text>
</g>
<text font-size="3" x="14" y="213.5">SOLIDWORKS Educational Product. For Instructional Use Only.</text>
<text font-size="2.4" x="119.8" y="156.2">UNLESS OTHERWISE SPECIFIED:</text>
<g font-size="2.2">
<text x="119.5" y="161.8">DIMENSIONS ARE IN INCHES</text>
<text x="154.8" y="161.4">DRAWN</text>
<text x="175.4" y="156.6">NAME</text>
<text x="187.9" y="156.7">DATE</text>
<text x="119.5" y="164.4">TOLERANCES:</text>
<text x="119.5" y="167.1">FRACTIONAL</text>
<text x="154.9" y="166.3">CHECKED</text>
<text x="119.5" y="169.7">ANGULAR: MACH</text>
<text x="119.5" y="172.4">TWO PLACE DECIMAL</text>
<text x="142.5" y="169.7">BEND</text>
<text x="154.8" y="171">ENG APPR.</text>
<text x="119.5" y="175">THREE PLACE DECIMAL</text>
<text x="154.9" y="175.7">MFG APPR.</text>
<text x="154.9" y="180.4">Q.A.</text>
<text x="154.9" y="184.6">COMMENTS:</text>
</g>
<g font-size="2.1">
<text x="75.5" y="195.7">NEXT ASSY</text>
<text x="100.9" y="195.7">USED ON</text>
<text x="86.9" y="201.5">APPLICATION</text>
<text x="123.1" y="201.6">DO NOT SCALE DRAWING</text>
</g>
<g font-size="2">
<text x="31.5" y="182.9">PROPRIETARY AND CONFIDENTIAL</text>
<text x="119.2" y="180.6">INTERPRET GEOMETRIC</text>
<text x="119.2" y="183.1">TOLERANCING PER:</text>
<text x="27.8" y="186.5">THE INFORMATION CONTAINED IN THIS</text>
<text x="27.8" y="189">DRAWING IS THE SOLE PROPERTY OF</text>
<text x="27.8" y="191.6">&lt;INSERT COMPANY NAME HERE&gt;. ANY</text>
<text x="119.1" y="186.7">MATERIAL</text>
<text x="27.8" y="194.1">REPRODUCTION IN PART OR AS A WHOLE</text>
<text x="27.8" y="196.6">WITHOUT THE WRITTEN PERMISSION OF</text>
<text x="119.1" y="193.5">FINISH</text>
<text x="27.8" y="199.1">&lt;INSERT COMPANY NAME HERE&gt; IS</text>
<text x="27.8" y="201.7">PROHIBITED.</text>
</g>
</svg>
